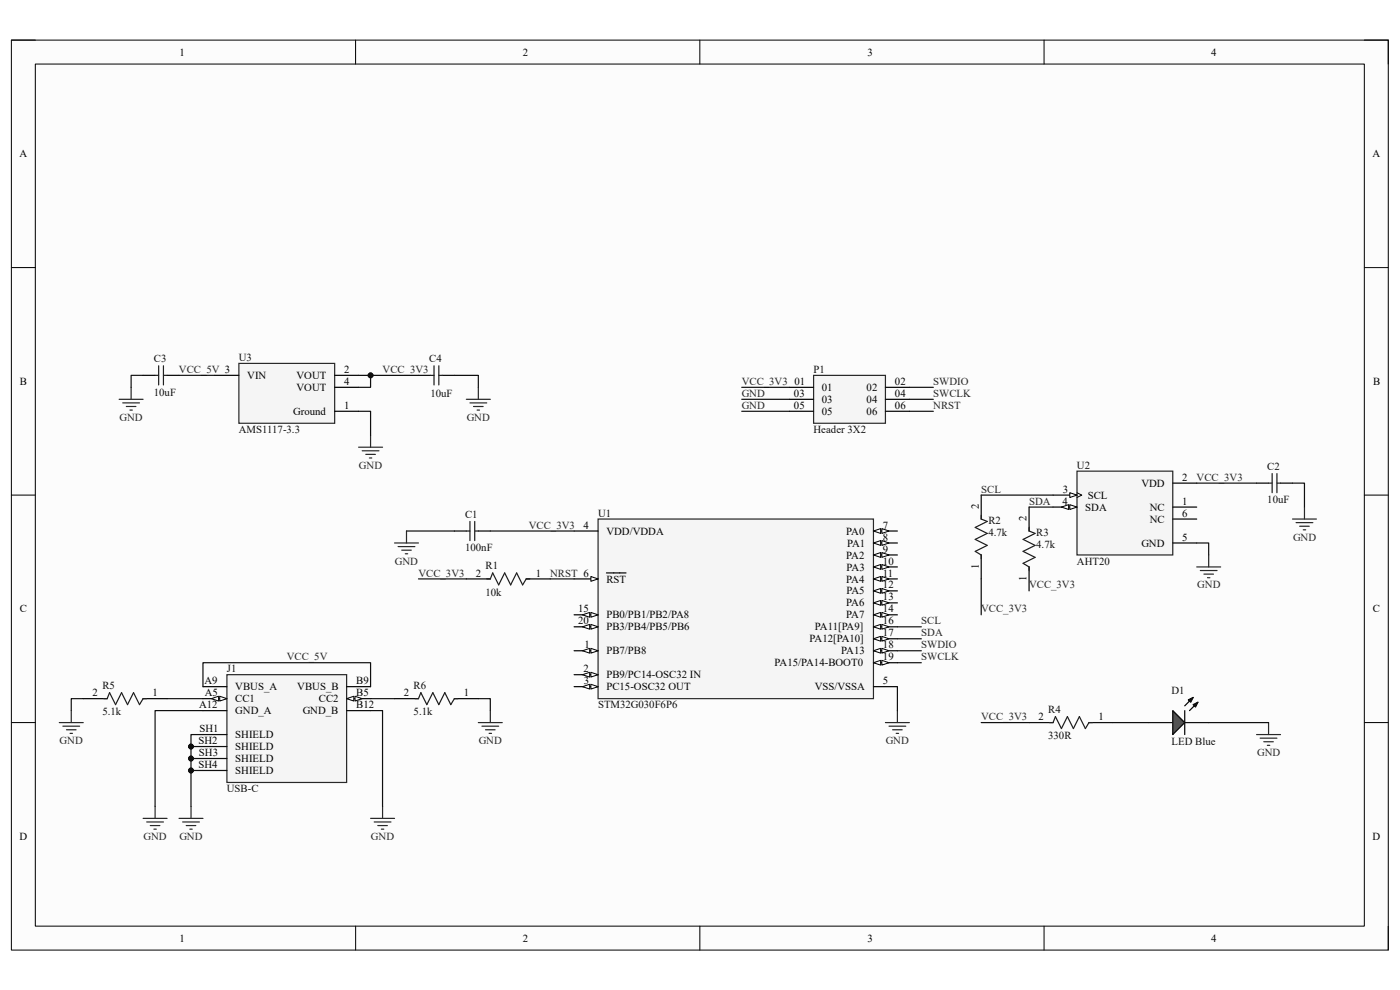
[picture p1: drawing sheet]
<svg xmlns="http://www.w3.org/2000/svg" width="297mm" height="210mm" viewBox="0 0 297 210" stroke-linecap="round" stroke-linejoin="round" font-family="sans-serif">
<path d="M2.4 8.5h292.1v193h-292.1z" fill-rule="evenodd" fill="#fcfcfc"/>
<path d="M2.4 8.5h292.1v193h-292.1z" fill="none" stroke="#000" stroke-width=".21"/>
<path d="M7.5 13.6h281.9v182.9h-281.9z" fill-rule="evenodd" fill="#fcfcfc"/>
<g fill="none" stroke="#000" stroke-width=".21">
<path d="M2.4 8.5h5.1M7.5 13.6h281.9v182.9h-281.9zM75.4 8.5v5.1M148.5 8.5v5.1M221.5 8.5v5.1M289.4 8.5h5.1v5.1M2.4 56.8h5.1M289.4 56.8h5.1M2.4 105h5.1M289.4 105h5.1M2.4 153.3h5.1M289.4 153.3h5.1"/>
<path d="M75.4 196.5v5M148.5 196.5v5M221.5 196.5v5M294.5 196.5v5"/>
</g>
<path d="M208.2 105v5.1M208.2 117.7v5.1M218.3 107.6v5M266.6 102.5h2.5M271.7 102.5h2.5M218.3 120.3v5" fill="none" stroke="#000" stroke-width=".25"/>
<path d="M208.2 109.3v.8l1.2 .5-2.5 1.3 2.5 1.3-2.5 1.2 2.5 1.3-2.5 1.3 1.3 .7v.8M218.3 111.9v.7l1.3 .6-2.5 1.2 2.5 1.3-2.5 1.3 2.5 1.2-2.5 1.3 1.2 .8v.7M269.1 102.5h.8M269.9 100.5v4M270.9 100.5v4M270.9 102.5h.8" fill="none" stroke="#1c1c1c" stroke-width=".25"/>
<path d="M126.9 110.1h58.4v38.1h-58.4z" fill-rule="evenodd" fill="#f5f5f5"/>
<path d="M126.9 110.1h58.4v38.1h-58.4z" fill="none" stroke="#262626" stroke-width=".25"/>
<path d="M121.8 112.6h5.1M121.8 130.4h5.1" fill="none" stroke="#000" stroke-width=".25"/>
<path d="M125.4 129.9l1.5 .5-1.5 .5z" fill="#fbfbfb"/>
<path d="M125.4 129.9l1.5 .5-1.5 .5z" fill="none" stroke="#000" stroke-width=".21"/>
<path d="M123.6 130.4l1.5-.5v1z" fill="#fbfbfb"/>
<path d="M123.6 130.4l1.5-.5v1z" fill="none" stroke="#000" stroke-width=".21"/>
<path d="M121.8 133h5.1" fill="none" stroke="#000" stroke-width=".25"/>
<path d="M125.4 132.5l1.5 .5-1.5 .5z" fill="#fbfbfb"/>
<path d="M125.4 132.5l1.5 .5-1.5 .5z" fill="none" stroke="#000" stroke-width=".21"/>
<path d="M123.6 133l1.5-.5v1z" fill="#fbfbfb"/>
<path d="M123.6 133l1.5-.5v1z" fill="none" stroke="#000" stroke-width=".21"/>
<path d="M121.8 138h5.1" fill="none" stroke="#000" stroke-width=".25"/>
<path d="M125.4 137.5l1.5 .5-1.5 .6z" fill="#fbfbfb"/>
<path d="M125.4 137.5l1.5 .5-1.5 .6z" fill="none" stroke="#000" stroke-width=".21"/>
<path d="M123.6 138l1.5-.5v1.1z" fill="#fbfbfb"/>
<path d="M123.6 138l1.5-.5v1.1z" fill="none" stroke="#000" stroke-width=".21"/>
<path d="M121.8 143.1h5.1" fill="none" stroke="#000" stroke-width=".25"/>
<path d="M125.4 142.6l1.5 .5-1.5 .5z" fill="#fbfbfb"/>
<path d="M125.4 142.6l1.5 .5-1.5 .5z" fill="none" stroke="#000" stroke-width=".21"/>
<path d="M123.6 143.1l1.5-.5v1z" fill="#fbfbfb"/>
<path d="M123.6 143.1l1.5-.5v1z" fill="none" stroke="#000" stroke-width=".21"/>
<path d="M185.3 112.6h5.1" fill="none" stroke="#000" stroke-width=".25"/>
<path d="M185.3 112.6l1.5-.5v1.1z" fill="#fbfbfb"/>
<path d="M185.3 112.6l1.5-.5v1.1z" fill="none" stroke="#000" stroke-width=".21"/>
<path d="M187.1 112.1l1.5 .5-1.5 .6z" fill="#fbfbfb"/>
<path d="M187.1 112.1l1.5 .5-1.5 .6z" fill="none" stroke="#000" stroke-width=".21"/>
<path d="M185.3 115.2h5.1" fill="none" stroke="#000" stroke-width=".25"/>
<path d="M185.3 115.2l1.5-.5v1z" fill="#fbfbfb"/>
<path d="M185.3 115.2l1.5-.5v1z" fill="none" stroke="#000" stroke-width=".21"/>
<path d="M187.1 114.7l1.5 .5-1.5 .5z" fill="#fbfbfb"/>
<path d="M187.1 114.7l1.5 .5-1.5 .5z" fill="none" stroke="#000" stroke-width=".21"/>
<path d="M185.3 117.7h5.1" fill="none" stroke="#000" stroke-width=".25"/>
<path d="M185.3 117.7l1.5-.5v1z" fill="#fbfbfb"/>
<path d="M185.3 117.7l1.5-.5v1z" fill="none" stroke="#000" stroke-width=".21"/>
<path d="M187.1 117.2l1.5 .5-1.5 .5z" fill="#fbfbfb"/>
<path d="M187.1 117.2l1.5 .5-1.5 .5z" fill="none" stroke="#000" stroke-width=".21"/>
<path d="M185.3 120.3h5.1" fill="none" stroke="#000" stroke-width=".25"/>
<path d="M185.3 120.3l1.5-.5v1z" fill="#fbfbfb"/>
<path d="M185.3 120.3l1.5-.5v1z" fill="none" stroke="#000" stroke-width=".21"/>
<path d="M187.1 119.8l1.5 .5-1.5 .5z" fill="#fbfbfb"/>
<path d="M187.1 119.8l1.5 .5-1.5 .5z" fill="none" stroke="#000" stroke-width=".21"/>
<path d="M185.3 122.8h5.1" fill="none" stroke="#000" stroke-width=".25"/>
<path d="M185.3 122.8l1.5-.5v1z" fill="#fbfbfb"/>
<path d="M185.3 122.8l1.5-.5v1z" fill="none" stroke="#000" stroke-width=".21"/>
<path d="M187.1 122.3l1.5 .5-1.5 .5z" fill="#fbfbfb"/>
<path d="M187.1 122.3l1.5 .5-1.5 .5z" fill="none" stroke="#000" stroke-width=".21"/>
<path d="M185.3 125.3h5.1" fill="none" stroke="#000" stroke-width=".25"/>
<path d="M185.3 125.3l1.5-.5v1.1z" fill="#fbfbfb"/>
<path d="M185.3 125.3l1.5-.5v1.1z" fill="none" stroke="#000" stroke-width=".21"/>
<path d="M187.1 124.8l1.5 .5-1.5 .6z" fill="#fbfbfb"/>
<path d="M187.1 124.8l1.5 .5-1.5 .6z" fill="none" stroke="#000" stroke-width=".21"/>
<path d="M185.3 127.9h5.1" fill="none" stroke="#000" stroke-width=".25"/>
<path d="M185.3 127.9l1.5-.5v1z" fill="#fbfbfb"/>
<path d="M185.3 127.9l1.5-.5v1z" fill="none" stroke="#000" stroke-width=".21"/>
<path d="M187.1 127.4l1.5 .5-1.5 .5z" fill="#fbfbfb"/>
<path d="M187.1 127.4l1.5 .5-1.5 .5z" fill="none" stroke="#000" stroke-width=".21"/>
<path d="M185.3 130.4h5.1" fill="none" stroke="#000" stroke-width=".25"/>
<path d="M185.3 130.4l1.5-.5v1z" fill="#fbfbfb"/>
<path d="M185.3 130.4l1.5-.5v1z" fill="none" stroke="#000" stroke-width=".21"/>
<path d="M187.1 129.9l1.5 .5-1.5 .5z" fill="#fbfbfb"/>
<path d="M187.1 129.9l1.5 .5-1.5 .5z" fill="none" stroke="#000" stroke-width=".21"/>
<path d="M185.3 133h5.1" fill="none" stroke="#000" stroke-width=".25"/>
<path d="M185.3 133l1.5-.5v1z" fill="#fbfbfb"/>
<path d="M185.3 133l1.5-.5v1z" fill="none" stroke="#000" stroke-width=".21"/>
<path d="M187.1 132.5l1.5 .5-1.5 .5z" fill="#fbfbfb"/>
<path d="M187.1 132.5l1.5 .5-1.5 .5z" fill="none" stroke="#000" stroke-width=".21"/>
<path d="M185.3 135.5h5.1" fill="none" stroke="#000" stroke-width=".25"/>
<path d="M185.3 135.5l1.5-.5v1z" fill="#fbfbfb"/>
<path d="M185.3 135.5l1.5-.5v1z" fill="none" stroke="#000" stroke-width=".21"/>
<path d="M187.1 135l1.5 .5-1.5 .5z" fill="#fbfbfb"/>
<path d="M187.1 135l1.5 .5-1.5 .5z" fill="none" stroke="#000" stroke-width=".21"/>
<path d="M185.3 138h5.1" fill="none" stroke="#000" stroke-width=".25"/>
<path d="M185.3 138l1.5-.5v1.1z" fill="#fbfbfb"/>
<path d="M185.3 138l1.5-.5v1.1z" fill="none" stroke="#000" stroke-width=".21"/>
<path d="M187.1 137.5l1.5 .5-1.5 .6z" fill="#fbfbfb"/>
<path d="M187.1 137.5l1.5 .5-1.5 .6z" fill="none" stroke="#000" stroke-width=".21"/>
<path d="M185.3 140.6h5.1" fill="none" stroke="#000" stroke-width=".25"/>
<path d="M185.3 140.6l1.5-.5v1z" fill="#fbfbfb"/>
<path d="M185.3 140.6l1.5-.5v1z" fill="none" stroke="#000" stroke-width=".21"/>
<path d="M187.1 140.1l1.5 .5-1.5 .5z" fill="#fbfbfb"/>
<path d="M187.1 140.1l1.5 .5-1.5 .5z" fill="none" stroke="#000" stroke-width=".21"/>
<path d="M121.8 122.8h5.1" fill="none" stroke="#000" stroke-width=".25"/>
<path d="M125.4 122.3l1.5 .5-1.5 .5z" fill="#fbfbfb"/>
<path d="M125.4 122.3l1.5 .5-1.5 .5z" fill="none" stroke="#000" stroke-width=".21"/>
<path d="M128.7 121.5h4.1M121.8 145.7h5.1" fill="none" stroke="#000" stroke-width=".25"/>
<path d="M125.4 145.2l1.5 .5-1.5 .5z" fill="#fbfbfb"/>
<path d="M125.4 145.2l1.5 .5-1.5 .5z" fill="none" stroke="#000" stroke-width=".21"/>
<path d="M123.6 145.7l1.5-.5v1z" fill="#fbfbfb"/>
<path d="M123.6 145.7l1.5-.5v1z" fill="none" stroke="#000" stroke-width=".21"/>
<path d="M185.3 145.7h5.1" fill="none" stroke="#000" stroke-width=".25"/>
<path d="M48.1 143.1h25.4v22.9h-25.4z" fill-rule="evenodd" fill="#f5f5f5"/>
<path d="M48.1 143.1h25.4v22.9h-25.4z" fill="none" stroke="#262626" stroke-width=".25"/>
<path d="M43.1 145.7h5M43.1 148.2h5" fill="none" stroke="#000" stroke-width=".25"/>
<path d="M46.6 147.7l1.5 .5-1.5 .5z" fill="#fbfbfb"/>
<path d="M46.6 147.7l1.5 .5-1.5 .5z" fill="none" stroke="#000" stroke-width=".21"/>
<path d="M44.8 148.2l1.6-.5v1z" fill="#fbfbfb"/>
<path d="M44.8 148.2l1.6-.5v1z" fill="none" stroke="#000" stroke-width=".21"/>
<path d="M43.1 150.7h5M43.1 155.8h5M43.1 158.4h5M73.5 145.7h5.1M73.5 148.2h5.1M43.1 160.9h5M43.1 163.4h5" fill="none" stroke="#000" stroke-width=".25"/>
<path d="M73.5 148.2l1.6-.5v1z" fill="#fbfbfb"/>
<path d="M73.5 148.2l1.6-.5v1z" fill="none" stroke="#000" stroke-width=".21"/>
<path d="M75.3 147.7l1.5 .5-1.5 .5z" fill="#fbfbfb"/>
<path d="M75.3 147.7l1.5 .5-1.5 .5z" fill="none" stroke="#000" stroke-width=".21"/>
<path d="M73.5 150.7h5.1" fill="none" stroke="#000" stroke-width=".25"/>
<path d="M228.5 99.9h20.3v17.8h-20.3z" fill-rule="evenodd" fill="#f5f5f5"/>
<path d="M228.5 99.9h20.3v17.8h-20.3z" fill="none" stroke="#262626" stroke-width=".25"/>
<path d="M223.4 105h5.1" fill="none" stroke="#000" stroke-width=".25"/>
<path d="M227 104.5l1.5 .5-1.5 .5z" fill="#fbfbfb"/>
<path d="M227 104.5l1.5 .5-1.5 .5zM228.5 104.5l1 .5-1 .5" fill="none" stroke="#000" stroke-width=".21"/>
<path d="M223.4 107.6h5.1" fill="none" stroke="#000" stroke-width=".25"/>
<path d="M227 107.1l1.5 .5-1.5 .5z" fill="#fbfbfb"/>
<path d="M227 107.1l1.5 .5-1.5 .5z" fill="none" stroke="#000" stroke-width=".21"/>
<path d="M225.2 107.6l1.5-.5v1z" fill="#fbfbfb"/>
<path d="M225.2 107.6l1.5-.5v1z" fill="none" stroke="#000" stroke-width=".21"/>
<path d="M248.8 102.5h5.1M248.8 107.6h5.1M248.8 110.1h5.1M248.8 115.2h5.1" fill="none" stroke="#000" stroke-width=".25"/>
<path d="M50.7 77.1h20.3v12.7h-20.3z" fill-rule="evenodd" fill="#f5f5f5"/>
<g fill="none" stroke="#262626" stroke-width=".25">
<path d="M50.7 77.1h20.3v12.7h-20.3zM25.3 84.7h5.1M26 85.5h3.6M26.8 86.2h2M27.6 87h.5M27.8 82.2v2.5M76.1 94.9h5.1M76.8 95.6h3.6M77.6 96.4h2M78.4 97.2h.5M78.6 92.3v2.6M98.9 84.7h5.1"/>
<path d="M99.7 85.5h3.6M100.5 86.2h2M101.2 87h.5M101.5 82.2v2.5M83.7 115.2h5.1M84.5 116h3.5M85.2 116.7h2.1M86 117.5h.5M86.2 112.6v2.6M256.4 117.7v2.6M274.2 110.1h5.1M275 110.9h3.5"/>
<path d="M275.7 111.6h2.1M276.5 112.4h.5M276.7 107.6v2.5M253.9 120.3h5.1M254.6 121h3.6M255.4 121.8h2M256.2 122.6h.5M12.6 153.3h5.1M13.3 154.1h3.6M14.1 154.8h2M14.9 155.6h.5M15.1 150.7v2.6"/>
<path d="M101.5 153.3h5.1M102.2 154.1h3.6M103 154.8h2M103.8 155.6h.5M104 150.7v2.6M187.8 153.3h5.1M188.6 154.1h3.6M189.4 154.8h2M190.1 155.6h.5M190.4 150.7v2.6M266.6 155.8h5.1M267.3 156.6h3.6"/>
<path d="M268.1 157.4h2M268.9 158.1h.5M269.1 153.3v2.5M30.4 173.6h5M31.1 174.4h3.6M31.9 175.1h2M32.6 175.9h.6M32.9 171.1v2.5M38 173.6h5.1M38.7 174.4h3.6M39.5 175.1h2M40.3 175.9h.5"/>
<path d="M40.5 171.1v2.5M78.6 173.6h5.1M79.4 174.4h3.5M80.1 175.1h2.1M80.9 175.9h.5M81.2 171.1v2.5"/>
</g>
<path d="M30.4 79.6h2.5M35.4 79.6h2.6M45.6 79.6h5.1M71 79.6h5.1M88.8 79.6h2.5M93.9 79.6h2.5M71 82.2h5.1M71 87.2h5.1" fill="none" stroke="#000" stroke-width=".25"/>
<path d="M32.9 79.6h.8M33.7 77.6v4.1M34.7 77.6v4.1M34.7 79.6h.7M91.3 79.6h.8M92.1 77.6v4.1M93.1 79.6h.8M93.1 77.6v4.1" fill="none" stroke="#1c1c1c" stroke-width=".25"/>
<path d="M172.6 79.6h15.2v10.2h-15.2z" fill-rule="evenodd" fill="#f5f5f5"/>
<path d="M172.6 79.6h15.2v10.2h-15.2z" fill="none" stroke="#262626" stroke-width=".25"/>
<path d="M167.5 82.2h5.1M167.5 84.7h5.1M167.5 87.2h5.1M187.8 82.2h5.1M187.8 84.7h5.1M187.8 87.2h5.1M243.7 153.3h5.1M251.3 153.3h5.1" fill="none" stroke="#000" stroke-width=".25"/>
<path d="M248.8 150.7l2.5 2.6-2.5 2.5z" fill="#4c4c4c"/>
<path d="M17.7 148.2h5M30.4 148.2h5M83.7 148.2h5.1M96.4 148.2h5.1M248.8 150.7l2.5 2.6-2.5 2.5zM251.3 150.7v5.1M252.1 148.5l1-.5-.5 1zM253.1 149.5l1-.5-.5 1zM253.1 148l-1.8 1.7M254.1 149l-1.7 1.7" fill="none" stroke="#000" stroke-width=".25"/>
<path d="M252.1 148.5l1-.5-.5 1zM253.1 149.5l1-.5-.5 1z" fill="#000"/>
<path d="M22 148.2h.7l.5-1.3 1.3 2.6 1.3-2.6 1.3 2.6 1.2-2.6 1.3 2.6 .8-1.3h.7M88 148.2h.8l.5-1.3 1.3 2.6 1.2-2.6 1.3 2.6 1.3-2.6 1.2 2.6 .8-1.3h.8" fill="none" stroke="#1c1c1c" stroke-width=".25"/>
<path d="M43.1 150.7h-10.2v20.4M43.1 155.8h-2.6v15.3M78.6 150.7h2.6v20.4" fill="none" stroke="#0e0e0e" stroke-width=".25"/>
<circle cx="40.5" cy="158.4" r=".51" fill="#0e0e0e"/>
<circle cx="40.5" cy="158.4" r=".51" fill="none" stroke="#0e0e0e" stroke-width=".21"/>
<circle cx="40.5" cy="160.9" r=".51" fill="#0e0e0e"/>
<circle cx="40.5" cy="160.9" r=".51" fill="none" stroke="#0e0e0e" stroke-width=".21"/>
<circle cx="40.5" cy="163.4" r=".51" fill="#0e0e0e"/>
<circle cx="40.5" cy="163.4" r=".51" fill="none" stroke="#0e0e0e" stroke-width=".21"/>
<path d="M40.5 158.4h2.6" fill="none" stroke="#0e0e0e" stroke-width=".25"/>
<circle cx="40.5" cy="158.4" r=".51" fill="#0e0e0e"/>
<circle cx="40.5" cy="158.4" r=".51" fill="none" stroke="#0e0e0e" stroke-width=".21"/>
<path d="M40.5 160.9h2.6" fill="none" stroke="#0e0e0e" stroke-width=".25"/>
<circle cx="40.5" cy="160.9" r=".51" fill="#0e0e0e"/>
<circle cx="40.5" cy="160.9" r=".51" fill="none" stroke="#0e0e0e" stroke-width=".21"/>
<path d="M40.5 163.4h2.6" fill="none" stroke="#0e0e0e" stroke-width=".25"/>
<circle cx="40.5" cy="163.4" r=".51" fill="#0e0e0e"/>
<circle cx="40.5" cy="163.4" r=".51" fill="none" stroke="#0e0e0e" stroke-width=".21"/>
<path d="M30.4 79.6h-2.6v2.6M78.6 79.6v2.6h-2.5M96.4 79.6h5.1v2.6M76.1 87.2h2.5v5.1M86.2 112.6h10.2M253.9 115.2h2.5v2.5M274.2 102.5h2.5v5.1M101.5 148.2h2.5v2.5M190.4 145.7v5M256.4 153.3h12.7" fill="none" stroke="#0e0e0e" stroke-width=".25"/>
<circle cx="78.6" cy="79.6" r=".51" fill="#0e0e0e"/>
<circle cx="78.6" cy="79.6" r=".51" fill="none" stroke="#0e0e0e" stroke-width=".21"/>
<g fill="none" stroke="#0e0e0e" stroke-width=".25">
<path d="M76.1 79.6h12.7M104 112.6h17.8M208.2 105h15.2M218.3 107.6h5.1M253.9 102.5h12.7M88.8 122.8h10.1M116.7 122.8h5.1M190.4 135.5h5.1M190.4 138h5.1M190.4 133h5.1M208.2 122.8v7.6M17.7 148.2h-2.6v2.5"/>
<path d="M35.4 148.2h7.7M43.1 145.7v-5.1h35.5v5.1M78.6 148.2h5.1M190.4 140.6h5.1M208.2 153.3h10.1M236.1 153.3h7.6"/>
</g>
<circle cx="78.6" cy="79.6" r=".51" fill="#0e0e0e"/>
<circle cx="78.6" cy="79.6" r=".51" fill="none" stroke="#0e0e0e" stroke-width=".21"/>
<path d="M38 79.6h7.6M157.4 82.2h10.1M157.4 84.7h10.1M157.4 87.2h10.1M192.9 82.2h5.1M192.9 84.7h5.1M192.9 87.2h5.1" fill="none" stroke="#0e0e0e" stroke-width=".25"/>
<path d="M96.4 112.6h2.5M101.5 112.6h2.5M98.9 122.8h5.1M111.6 122.8h5.1M218.3 153.3h5.1M231 153.3h5.1" fill="none" stroke="#000" stroke-width=".25"/>
<path d="M98.9 112.6h.8M99.7 110.6v4.1M100.7 110.6v4.1M100.7 112.6h.8M103.3 122.8h.7l.5-1.3 1.3 2.6 1.3-2.6 1.2 2.6 1.3-2.6 1.3 2.6 .7-1.3h.8M222.6 153.3h.8l.5-1.3 1.3 2.6 1.3-2.6 1.2 2.6 1.3-2.6 1.3 2.6 .7-1.3h.8" fill="none" stroke="#1c1c1c" stroke-width=".25"/>
<g font-size="2.3">
<text x="38.1" y="11.8">1</text>
<text x="110.9" y="11.8">2</text>
<text x="184" y="11.8">3</text>
<text x="256.9" y="11.8">4</text>
<text x="4.1" y="33.4">A</text>
<text x="291.2" y="33.4">A</text>
<text x="4.2" y="81.7">B</text>
<text x="52.5" y="80.4">VIN</text>
<text x="62.9" y="80.4">VOUT</text>
<text x="62.9" y="82.9">VOUT</text>
<text x="73" y="79.1">2</text>
<text x="73" y="81.7">4</text>
<text x="168.6" y="81.7">01</text>
<text x="174.4" y="82.9">01</text>
<text x="183.9" y="82.9">02</text>
<text x="189.9" y="81.7">02</text>
<text x="291.3" y="81.7">B</text>
<text x="62.2" y="88">Ground</text>
<text x="73" y="86.7">1</text>
<text x="168.4" y="84.2">03</text>
<text x="168.4" y="86.7">05</text>
<text x="174.4" y="85.5">03</text>
<text x="174.4" y="88">05</text>
<text x="183.9" y="85.5">04</text>
<text x="183.9" y="88">06</text>
<text x="189.9" y="84.2">04</text>
<text x="189.9" y="86.7">06</text>
<text x="250.8" y="102">2</text>
<text x="225.4" y="107.1">4</text>
<text x="225.5" y="104.5">3</text>
<text x="230.8" y="105.8">SCL</text>
<text x="242.1" y="103.3">VDD</text>
<text x="250.8" y="107.1">1</text>
<text x="123.8" y="112.1">4</text>
<text x="128.7" y="113.4">VDD/VDDA</text>
<text x="179.5" y="113.4">PA0</text>
<text x="187.3" y="112.1">7</text>
<text x="207.6" y="108.1" transform="rotate(-90 207.6 108.1)">2</text>
<text x="217.8" y="110.6" transform="rotate(-90 217.8 110.6)">2</text>
<text x="230.3" y="108.3">SDA</text>
<text x="243.9" y="108.3">NC</text>
<text x="243.9" y="110.9">NC</text>
<text x="250.8" y="109.6">6</text>
<text x="179.5" y="118.5">PA2</text>
<text x="179.7" y="116">PA1</text>
<text x="187.3" y="114.7">8</text>
<text x="187.3" y="117.2">9</text>
<text x="187.3" y="119.8">10</text>
<text x="242.1" y="116">GND</text>
<text x="250.8" y="114.7">5</text>
<text x="100.9" y="122.3">2</text>
<text x="113.7" y="122.3">1</text>
<text x="128.7" y="123.6">RST</text>
<text x="179.5" y="123.6">PA4</text>
<text x="179.6" y="121">PA3</text>
<text x="187.3" y="122.3">11</text>
<text x="187.3" y="124.8">12</text>
<text x="207.6" y="120.6" transform="rotate(-90 207.6 120.6)">1</text>
<text x="217.8" y="123.1" transform="rotate(-90 217.8 123.1)">1</text>
<text x="4.2" y="129.9">C</text>
<text x="122.7" y="129.9">15</text>
<text x="128.7" y="131.2">PB0/PB1/PB2/PA8</text>
<text x="179.5" y="128.7">PA6</text>
<text x="179.5" y="131.2">PA7</text>
<text x="179.6" y="126.1">PA5</text>
<text x="187.3" y="127.4">13</text>
<text x="187.3" y="129.9">14</text>
<text x="291.3" y="129.9">C</text>
<text x="122.6" y="132.5">20</text>
<text x="124" y="137.5">1</text>
<text x="128.7" y="133.7">PB3/PB4/PB5/PB6</text>
<text x="171.7" y="136.3">PA12[PA10]</text>
<text x="172.9" y="133.7">PA11[PA9]</text>
<text x="187.3" y="132.5">16</text>
<text x="187.3" y="135">17</text>
<text x="187.3" y="137.5">18</text>
<text x="123.8" y="142.6">2</text>
<text x="128.7" y="138.8">PB7/PB8</text>
<text x="128.7" y="143.9">PB9/PC14-OSC32 IN</text>
<text x="164.3" y="141.4">PA15/PA14-BOOT0</text>
<text x="178.5" y="138.8">PA13</text>
<text x="187.3" y="140.1">19</text>
<text x="19.6" y="147.7">2</text>
<text x="32.4" y="147.7">1</text>
<text x="43.4" y="145.2">A9</text>
<text x="43.4" y="147.7">A5</text>
<text x="49.9" y="146.4">VBUS_A</text>
<text x="49.9" y="149">CC1</text>
<text x="63.1" y="146.4">VBUS_B</text>
<text x="67.6" y="149">CC2</text>
<text x="75.6" y="145.2">B9</text>
<text x="75.6" y="147.7">B5</text>
<text x="85.7" y="147.7">2</text>
<text x="98.4" y="147.7">1</text>
<text x="123.9" y="145.2">3</text>
<text x="128.7" y="146.4">PC15-OSC32 OUT</text>
<text x="172.8" y="146.4">VSS/VSSA</text>
<text x="187.3" y="145.2">5</text>
<text x="42.2" y="150.2">A12</text>
<text x="42.3" y="155.3">SH1</text>
<text x="49.9" y="151.5">GND_A</text>
<text x="64.2" y="151.5">GND_B</text>
<text x="75.6" y="150.2">B12</text>
<text x="220.3" y="152.8">2</text>
<text x="233" y="152.8">1</text>
<text x="42.1" y="157.9">SH2</text>
<text x="42.2" y="160.4">SH3</text>
<text x="49.9" y="156.6">SHIELD</text>
<text x="49.9" y="159.1">SHIELD</text>
<text x="49.9" y="161.7">SHIELD</text>
<text x="42.1" y="162.9">SH4</text>
<text x="49.9" y="164.2">SHIELD</text>
<text x="4.1" y="178.2">D</text>
<text x="291.2" y="178.2">D</text>
<text x="38.1" y="199.8">1</text>
<text x="110.9" y="199.8">2</text>
<text x="184" y="199.8">3</text>
<text x="256.9" y="199.8">4</text>
</g>
<g font-size="2.3" fill="#0e0e0e">
<text x="32.6" y="76.8">C3</text>
<text x="50.7" y="76.6">U3</text>
<text x="91.1" y="76.8">C4</text>
<text x="32.6" y="83.9">10uF</text>
<text x="172.6" y="79.1">P1</text>
<text x="91.3" y="84.2">10uF</text>
<text x="50.7" y="91.8">AMS1117-3.3</text>
<text x="172.6" y="91.8">Header 3X2</text>
<text x="228.5" y="99.4">U2</text>
<text x="268.9" y="99.7">C2</text>
<text x="268.9" y="106.8">10uF</text>
<text x="98.7" y="109.9">C1</text>
<text x="126.9" y="109.6">U1</text>
<text x="209.7" y="111.1">R2</text>
<text x="209.7" y="113.7">4.7k</text>
<text x="219.8" y="113.7">R3</text>
<text x="98.7" y="117">100nF</text>
<text x="219.8" y="116.2">4.7k</text>
<text x="228.5" y="119.8">AHT20</text>
<text x="103" y="120.8">R1</text>
<text x="103" y="126.4">10k</text>
<text x="48.1" y="142.6">J1</text>
<text x="21.7" y="146.2">R5</text>
<text x="87.8" y="146.2">R6</text>
<text x="248.5" y="147.2">D1</text>
<text x="21.7" y="151.8">5.1k</text>
<text x="87.8" y="151.8">5.1k</text>
<text x="126.9" y="150.2">STM32G030F6P6</text>
<text x="222.4" y="151.3">R4</text>
<text x="222.4" y="156.8">330R</text>
<text x="248.5" y="158.1">LED Blue</text>
<text x="48.1" y="168">USB-C</text>
</g>
<g font-size="2.3" fill="#262626">
<text x="38" y="79.1">VCC_5V 3</text>
<text x="81.1" y="79.1">VCC_3V3</text>
<text x="157.4" y="81.7">VCC_3V3</text>
<text x="198" y="81.7">SWDIO</text>
<text x="25.4" y="89.3">GND</text>
<text x="99" y="89.3">GND</text>
<text x="157.4" y="84.2">GND</text>
<text x="157.4" y="86.7">GND</text>
<text x="198" y="86.7">NRST</text>
<text x="198" y="84.2">SWCLK</text>
<text x="76.2" y="99.4">GND</text>
<text x="253.9" y="102">VCC_3V3</text>
<text x="208.2" y="104.5">SCL</text>
<text x="218.3" y="107.1">SDA</text>
<text x="112.2" y="112.1">VCC_3V3</text>
<text x="83.8" y="119.8">GND</text>
<text x="274.3" y="114.7">GND</text>
<text x="88.8" y="122.3">VCC_3V3</text>
<text x="116.7" y="122.3">NRST 6</text>
<text x="218.3" y="124.8">VCC_3V3</text>
<text x="254" y="124.8">GND</text>
<text x="208.2" y="129.9">VCC_3V3</text>
<text x="195.5" y="137.5">SWDIO</text>
<text x="195.5" y="135">SDA</text>
<text x="195.5" y="132.5">SCL</text>
<text x="60.8" y="140.1">VCC_5V</text>
<text x="195.5" y="140.1">SWCLK</text>
<text x="208.2" y="152.8">VCC_3V3</text>
<text x="12.7" y="157.9">GND</text>
<text x="101.6" y="157.9">GND</text>
<text x="187.9" y="157.9">GND</text>
<text x="266.7" y="160.4">GND</text>
<text x="30.4" y="178.2">GND</text>
<text x="38.1" y="178.2">GND</text>
<text x="78.7" y="178.2">GND</text>
</g>
</svg>
